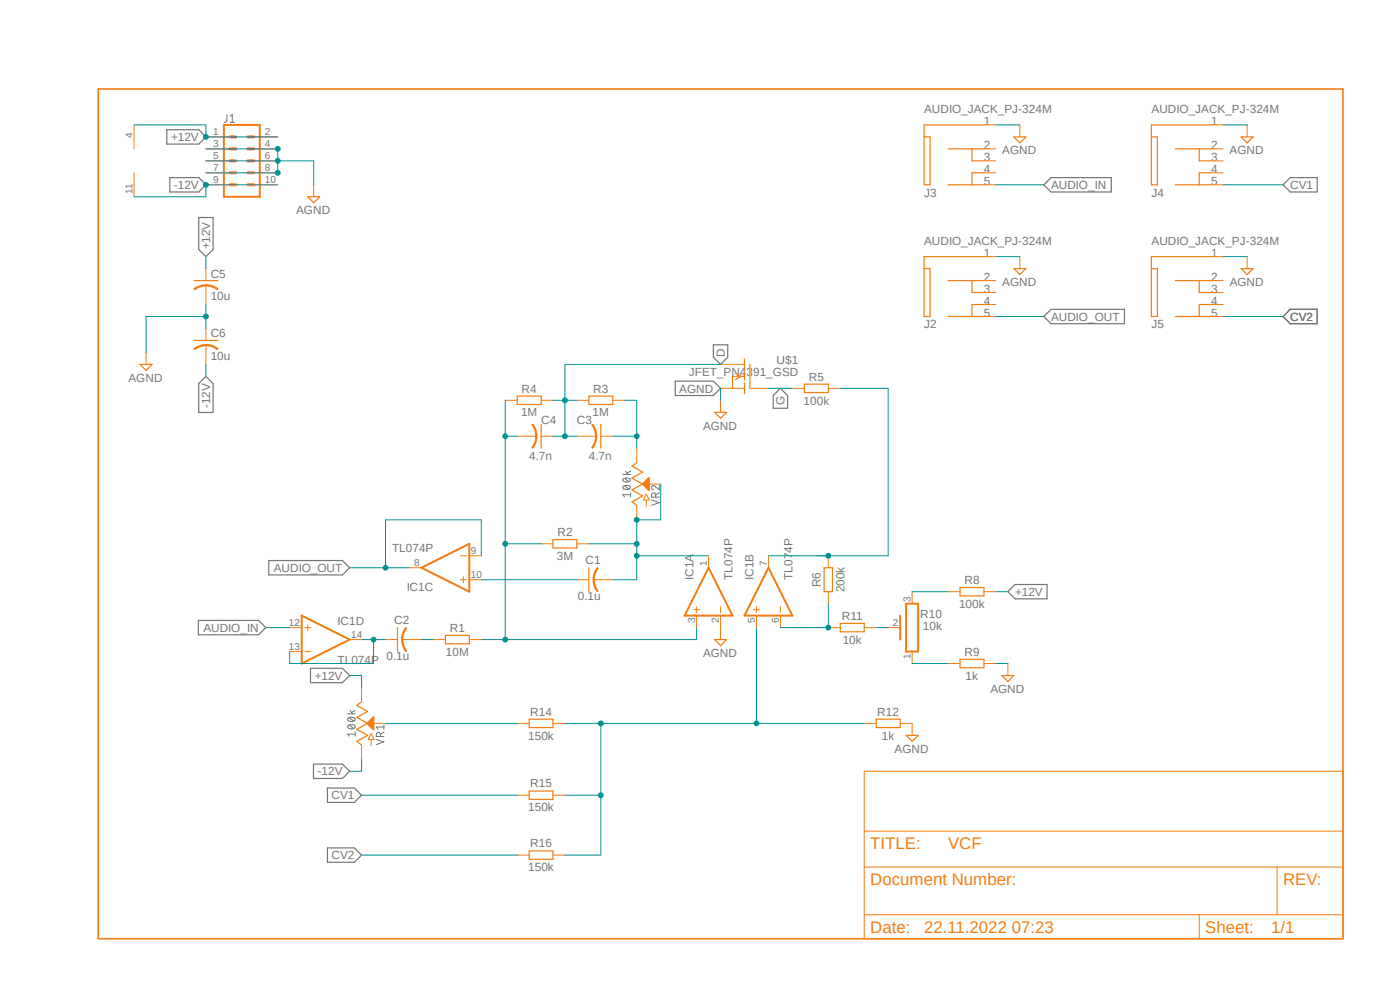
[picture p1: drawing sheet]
<svg xmlns="http://www.w3.org/2000/svg" width="297mm" height="210mm" viewBox="0 0 297 210" stroke-linecap="round" stroke-linejoin="round" font-family="sans-serif">
<path d="M20.3 18.6l264.9 181.1M285.2 18.6l-264.9 181.1" fill="none" stroke="#fff" stroke-width=".21"/>
<g fill="none" stroke="#757575" stroke-width=".21">
<path d="M48.1 24.3v1.4l-.5 .3M48.8 26h.9M48.8 24.7l.5-.4v1.7M132.7 99.9l.5 .8M133.8 99.9l-.8 .5M132.1 100.7h1.7M132.2 103.2l.7-.2a.58 .58 0 0 1 .8 .6l-.8 .2a.56 .56 0 0 1-.7-.6zM132.2 101.6l.7-.2a.58 .58 0 0 1 .8 .6l-.5 .2h-.6l-.4-.2zM132.5 103l.9 .8M132.5 101.5l.9 .7M133.8 104.9h-1.7l.4 .5M133.8 104.5v.9"/>
<path d="M138.2 106.1l1.7 .5-1.7 .6M139.1 105.5v-.5a.45 .45 0 0 0-.2-.4 .45 .45 0 0 0-.5 0l-.2 .9h1.7M139.9 103v.9l-1-.8a.46 .46 0 0 0-.7 .2 .46 .46 0 0 0 .4 .6M139.9 104.6l-.8 .3M73.7 151.4h1.7M73.8 154l.7-.3a.58 .58 0 0 1 .8 .6l-.2 .2a.96 .96 0 0 1-1.4-.3zM73.8 152.4l.2-.1a.96 .96 0 0 1 1.4 .3 .93 .93 0 0 1-1.7 0zM74.1 153.8l.9 .7M74.1 152.2l.9 .8M74.3 150.7l.5 .7M75.4 155.7h-1.7l.4 .5M75.4 155.3v.9"/>
<path d="M75.4 150.7l-.8 .4M79.8 156.9l1.6 .5-1.6 .5M80.7 156.3v-.5a.45 .45 0 0 0-.3-.4 .45 .45 0 0 0-.5 .2l-.1 .7h1.6M81.4 155.3l-.7 .4M81.4 154.2h-1.6l.4 .5M81.4 153.8v.9"/>
</g>
<g fill="none" stroke="#757575" stroke-width=".25">
<path d="M35.4 27.5h6.8l1.5 1.5-1.5 1.6h-6.8zM36 37.7h6.2l1.5 1.5-1.5 1.5h-6.2zM223 37.7h12.8v3h-12.8l-1.6-1.5zM272.2 39.2l1.5-1.5h5.7v3h-5.7zM42.2 46.1h3v6.8l-1.5 1.5-1.5-1.5zM151.3 73.2h3.1v2.6l-1.5 1.5-1.6-1.5zM223 65.6h15.5v3.1h-15.5l-1.6-1.6zM272.2 67.1l1.5-1.5h5.7v3.1h-5.7zM42.2 81.4l1.5-1.6 1.5 1.6v6.1h-3zM143.3 80.9h8l1.6 1.5-1.6 1.5h-8zM165.6 82.4l1.5 1.5v2.7h-3.1v-2.7zM57 118.9h15.6l1.6 1.5-1.6 1.6h-15.6z"/>
<path d="M42.1 131.6h12.8l1.5 1.5-1.5 1.6h-12.8zM213.8 125.5l1.5-1.5h6.8v3h-6.8zM65.9 141.8h6.7l1.6 1.5-1.6 1.5h-6.7zM66.5 162.1h6.1l1.6 1.5-1.6 1.5h-6.1zM69.5 179.9h5.7l1.5 1.5-1.5 1.5h-5.7zM69.5 167.2h5.7l1.5 1.5-1.5 1.5h-5.7z"/>
</g>
<path d="M124.9 120.4v5.1" fill="none" stroke="#f57c10" stroke-width=".25"/>
<path d="M125.9 123h1.6" fill="none" stroke="#f57c10" stroke-width=".21"/>
<path d="M126.7 120.4l.2 .2a3.8 3.8 0 0 0-.8 2.4h-.3a4 4 0 0 1 .9-2.6z" fill-rule="evenodd" fill="#f57c10"/>
<path d="M126.7 120.4l.2 .2a3.8 3.8 0 0 0-.8 2.4h-.3a4 4 0 0 1 .9-2.6z" fill="none" stroke="#f57c10" stroke-width=".21"/>
<path d="M125.8 123h.3a3.8 3.8 0 0 0 .8 2.4l-.2 .1a3.6 3.6 0 0 1-.9-2.5z" fill-rule="evenodd" fill="#f57c10"/>
<path d="M85.3 135.7h1.6M122.4 123h2.5M125.8 123h.3a3.8 3.8 0 0 0 .8 2.4l-.2 .1a3.6 3.6 0 0 1-.9-2.5zM127.5 123h2.5" fill="none" stroke="#f57c10" stroke-width=".21"/>
<path d="M84.3 133.1v5.1" fill="none" stroke="#f57c10" stroke-width=".25"/>
<path d="M86.1 133.1l.2 .2a3.8 3.8 0 0 0-.9 2.4h-.2a4 4 0 0 1 .9-2.6z" fill-rule="evenodd" fill="#f57c10"/>
<path d="M86.1 133.1l.2 .2a3.8 3.8 0 0 0-.9 2.4h-.2a4 4 0 0 1 .9-2.6z" fill="none" stroke="#f57c10" stroke-width=".21"/>
<path d="M85.2 135.7h.3a4.1 4.1 0 0 0 .8 2.4l-.2 .1-.2-.2a3.7 3.7 0 0 1-.7-2.3z" fill-rule="evenodd" fill="#f57c10"/>
<path d="M124.9 92.5h1.5M114.8 115.4h2.5M122.4 115.4h2.5M81.8 135.7h2.5M85.2 135.7h.3a4.1 4.1 0 0 0 .8 2.4l-.2 .1-.2-.2a3.7 3.7 0 0 1-.7-2.3zM86.9 135.7h2.5M91.9 135.7h2.6M99.6 135.7h2.5M152.9 133.1v2.6" fill="none" stroke="#f57c10" stroke-width=".21"/>
<path d="M127.5 90v5.1M117.3 114.5h5.1v1.7h-5.1zM94.5 134.8h5.1v1.8h-5.1zM151.6 135.7h2.5l-1.2 1.2z" fill="none" stroke="#f57c10" stroke-width=".25"/>
<path d="M126.4 92.5h.2a4 4 0 0 1-.9 2.6l-.2-.1a3.8 3.8 0 0 0 .9-2.5z" fill-rule="evenodd" fill="#f57c10"/>
<path d="M126.4 92.5h.2a4 4 0 0 1-.9 2.6l-.2-.1a3.8 3.8 0 0 0 .9-2.5z" fill="none" stroke="#f57c10" stroke-width=".21"/>
<path d="M125.5 90.1l.2-.1a3.4 3.4 0 0 1 .9 2.5h-.3a3.5 3.5 0 0 0-.8-2.4z" fill-rule="evenodd" fill="#f57c10"/>
<path d="M112.3 92.5h1.5M122.4 92.5h2.5M125.5 90.1l.2-.1a3.4 3.4 0 0 1 .9 2.5h-.3a3.5 3.5 0 0 0-.8-2.4zM127.5 92.5h2.5" fill="none" stroke="#f57c10" stroke-width=".21"/>
<path d="M114.8 90v5.1" fill="none" stroke="#f57c10" stroke-width=".25"/>
<path d="M113.7 92.5h.2a4 4 0 0 1-.9 2.6l-.2-.1a3.8 3.8 0 0 0 .9-2.5z" fill-rule="evenodd" fill="#f57c10"/>
<path d="M113.7 92.5h.2a4 4 0 0 1-.9 2.6l-.2-.1a3.8 3.8 0 0 0 .9-2.5z" fill="none" stroke="#f57c10" stroke-width=".21"/>
<path d="M112.8 90.1l.2-.1a3.6 3.6 0 0 1 .9 2.5h-.2a3.8 3.8 0 0 0-.9-2.4z" fill-rule="evenodd" fill="#f57c10"/>
<g fill="none" stroke="#f57c10" stroke-width=".21">
<path d="M43.7 39.2h5.1M43.7 36.7h5.1M43.7 34.1h5.1M43.7 31.6h5.1M43.7 29h5.1M53.8 39.2h5.1M53.8 36.7h5.1M53.8 34.1h5.1M53.8 31.6h5.1M53.8 29h5.1M66.5 39.2v2.5M43.7 60.5v1.6"/>
<path d="M107.2 84.9h2.5M109.7 92.5h2.6M112.8 90.1l.2-.1a3.6 3.6 0 0 1 .9 2.5h-.2a3.8 3.8 0 0 0-.9-2.4zM114.8 92.5h2.5M114.8 84.9h2.5M122.4 84.9h2.5M130 84.9h2.5M152.9 84.9v2.6M168.1 82.4h2.5M175.7 82.4h2.6M175.7 117.9v2.5M175.7 125.5v2.6"/>
<path d="M175.7 133.1h2.6M183.3 133.1h2.6M188.4 133.1h2.6M193.5 125.5v2.6M193.5 138.2v2.6M201.1 125.5h2.6M208.7 125.5h2.6M109.7 153.5h2.6M117.3 153.5h2.5M183.3 153.5h2.6M191 153.5h2.5v2.5M201.1 140.8h2.6"/>
<path d="M208.7 140.8h2.6M213.8 140.8v2.5M109.7 168.7h2.6M117.3 168.7h2.5M109.7 181.4h2.6M117.3 181.4h2.5"/>
</g>
<g fill="none" stroke="#f57c10" stroke-width=".25">
<path d="M41.1 59.5h5.1M65.3 41.7h2.5l-1.3 1.3zM109.7 84h5.1v1.8h-5.1zM124.9 84h5.1v1.8h-5.1zM151.6 87.5h2.5l-1.2 1.2zM170.6 81.5h5.1v1.8h-5.1zM174.8 120.4h1.8v5.1h-1.8zM178.3 132.2h5v1.8h-5zM203.7 124.6h5v1.8h-5zM203.7 139.9h5v1.7h-5zM112.3 152.6h5v1.7h-5zM185.9 152.6h5.1v1.7h-5.1z"/>
<path d="M192.2 156h2.6l-1.3 1.3zM212.6 143.3h2.5l-1.3 1.3zM112.3 167.8h5v1.8h-5zM112.3 180.5h5v1.8h-5z"/>
</g>
<path d="M47.5 26.5h7.6v15.2h-7.6zM191 130.6v5.1M192.2 128.1h2.6v10.1h-2.6z" fill="none" stroke="#f57c10" stroke-width=".42"/>
<path d="M48.8 34.1h1.2M48.8 36.7h1.2M48.8 39.2h1.2M48.8 29h1.2M48.8 31.6h1.2M52.6 34.1h1.2M52.6 36.7h1.2M52.6 39.2h1.2M52.6 29h1.2M52.6 31.6h1.2" fill="none" stroke="#f57c10" stroke-width=".64"/>
<path d="M43.7 60.4a3.8 3.8 0 0 1 2.6 .9l-.2 .2a4.1 4.1 0 0 0-2.4-.8z" fill-rule="evenodd" fill="#f57c10"/>
<path d="M43.7 60.4a3.8 3.8 0 0 1 2.6 .9l-.2 .2a4.1 4.1 0 0 0-2.4-.8z" fill="none" stroke="#f57c10" stroke-width=".21"/>
<path d="M41.1 61.3l1.6-.8 1-.1v.3a3.9 3.9 0 0 0-2.4 .8z" fill-rule="evenodd" fill="#f57c10"/>
<path d="M43.7 57v2.5M41.1 61.3l1.6-.8 1-.1v.3a3.9 3.9 0 0 0-2.4 .8zM43.7 62.1v2.5M43.7 73.2v1.6" fill="none" stroke="#f57c10" stroke-width=".21"/>
<path d="M41.1 72.2h5.1" fill="none" stroke="#f57c10" stroke-width=".25"/>
<path d="M43.7 73.1a4.2 4.2 0 0 1 2.6 .9l-.2 .2a3.8 3.8 0 0 0-2.4-.9z" fill-rule="evenodd" fill="#f57c10"/>
<path d="M43.7 73.1a4.2 4.2 0 0 1 2.6 .9l-.2 .2a3.8 3.8 0 0 0-2.4-.9z" fill="none" stroke="#f57c10" stroke-width=".21"/>
<path d="M41.1 74l.3-.3a3.7 3.7 0 0 1 2.3-.6v.3a3.9 3.9 0 0 0-2.4 .8z" fill-rule="evenodd" fill="#f57c10"/>
<path d="M31 74.8v2.5M41.1 74l.3-.3a3.7 3.7 0 0 1 2.3-.6v.3a3.9 3.9 0 0 0-2.4 .8zM43.7 69.7v2.5M43.7 74.8v2.5M76.7 145.8v3.1M76.7 158v3.1M78.7 155.6l.7 1.3h-1.3zM78.7 156.9v1.3M79.2 153.5h2.6" fill="none" stroke="#f57c10" stroke-width=".21"/>
<path d="M29.7 77.3h2.6l-1.3 1.3zM76.7 148.9l-1 .7 2.3 1.3-2.3 1.3 2.3 1.3-2.3 1.2 2.3 1.3-2.3 1.3 1 .7" fill="none" stroke="#f57c10" stroke-width=".25"/>
<path d="M79.2 152.1h.1v2.7l-.1 .1-1.4-1.4z" fill-rule="evenodd" fill="#f57c10"/>
<path d="M135.1 95.1v3M135.1 107.2v3.1M137.1 104.8l.7 1.3h-1.3zM137.1 106.1v1.3M137.6 102.7h2.6M79.2 152.1h.1v2.7l-.1 .1-1.4-1.4z" fill="none" stroke="#f57c10" stroke-width=".21"/>
<path d="M135.1 98.1l-1 .8 2.3 1.3-2.3 1.2 2.3 1.3-2.3 1.2 2.3 1.3-2.3 1.3 1 .7" fill="none" stroke="#f57c10" stroke-width=".25"/>
<path d="M137.6 101.3h.2v2.7l-.2 .1-1.4-1.4z" fill-rule="evenodd" fill="#f57c10"/>
<g fill="none" stroke="#f57c10" stroke-width=".21">
<path d="M28.4 26.5v5.1M28.4 36.7v5M208.7 26.5h2.6M208.7 36.7h2.6M208.7 39.2h2.6M208.7 31.6h2.6M208.7 34.1h2.6M216.4 26.5v2.5M257 26.5h2.5M257 36.7h2.5M257 39.2h2.5M257 31.6h2.5"/>
<path d="M257 34.1h2.5M264.6 26.5v2.5M208.7 54.4h2.6M208.7 59.5h2.6M216.4 54.4v2.6M257 54.4h2.5M257 59.5h2.5M264.6 54.4v2.6M152.9 77.3h5M157.9 79.8h-2.5v2.6M208.7 64.6h2.6M208.7 67.1h2.6"/>
<path d="M208.7 62.1h2.6M257 64.6h2.5M257 67.1h2.5M257 62.1h2.5M152.9 82.4h5M159.2 82.4h3.8M97.7 117.9h1.2M99.6 117.9h2.5M137.6 101.3h.2v2.7l-.2 .1-1.4-1.4zM150.3 117.9v2.5M163 117.9v2.5M61.5 133.1h2.5"/>
<path d="M61.5 138.2h2.5M64.6 133.1h1.3M64.6 138.2h1.3M65.3 132.5v1.3M74.2 135.7h2.5M86.9 120.4h2.5M97.7 123h1.2M98.3 122.3v1.3M99.6 123h2.5M147.2 129.3h1.2M147.8 128.7v1.3M147.8 130.6v2.5"/>
<path d="M152.9 128.7v1.3M152.9 130.6v2.5M159.9 129.3h1.2M160.5 128.7v1.3M160.5 130.6v2.5M165.6 128.7v1.3M165.6 130.6v2.5M183.3 163.6h101.6v35.5h-101.6zM183.3 176.3h101.6M183.3 183.9h101.6M183.3 194.1h101.6M254.4 194.1v5"/>
<path d="M270.9 183.9v10.2"/>
</g>
<g fill="none" stroke="#f57c10" stroke-width=".25">
<path d="M201.1 31.6h7.6M201.1 39.2h7.6M206.2 31.6v2.5h2.5M208.7 26.5h-12.7v12.7h1.3v-10.2h-1.3M208.7 36.7h-2.5v2.5M215.1 29h2.5l-1.2 1.3zM249.3 31.6h7.7M249.3 39.2h7.7M254.4 31.6v2.5h2.6M257 26.5h-12.7v12.7h1.2v-10.2h-1.2M257 36.7h-2.6v2.5M263.3 29h2.6l-1.3 1.3z"/>
<path d="M201.1 59.5h7.6M206.2 59.5v2.6h2.5M208.7 54.4h-12.7v12.7h1.3v-10.1h-1.3M215.1 57h2.5l-1.2 1.3zM249.3 59.5h7.7M254.4 59.5v2.6h2.6M257 54.4h-12.7v12.7h1.2v-10.1h-1.2M263.3 57h2.6l-1.3 1.3zM156 79.2l1.3 .6-1.3 .7M157.9 76.2v2.2M157.9 79.1v1.5M159.1 77.3v5.1"/>
<path d="M201.1 67.1h7.6M208.7 64.6h-2.5v2.5M249.3 67.1h7.7M257 64.6h-2.6v2.5M157.9 81.2v2.3"/>
</g>
<path d="M64 130.6l10.2 5.1-10.2 5.1zM89.4 120.4l10.2-5v10.1zM150.3 120.4l5.1 10.2h-10.2zM163 120.4l5.1 10.2h-10.2z" fill="none" stroke="#f57c10" stroke-width=".42"/>
<path d="M20.8 18.9h264.1v180.2h-264.1z" fill="none" stroke="#f57c10" stroke-width=".34"/>
<path d="M107.2 84.9v50.8M107.2 92.5h2.5M107.2 115.4h7.6M89.4 135.7h2.5M102.1 135.7h45.7" fill="none" stroke="#009292" stroke-width=".21"/>
<circle cx="107.2" cy="135.7" r=".51" fill="#009292"/>
<circle cx="107.2" cy="135.7" r=".51" fill="none" stroke="#009292" stroke-width=".21"/>
<circle cx="107.2" cy="92.5" r=".51" fill="#009292"/>
<circle cx="107.2" cy="92.5" r=".51" fill="none" stroke="#009292" stroke-width=".21"/>
<circle cx="107.2" cy="115.4" r=".51" fill="#009292"/>
<g fill="none" stroke="#009292" stroke-width=".21">
<path d="M117.3 92.5h5.1M117.3 84.9h5.1M119.8 84.9v7.6M147.8 133.1v2.6"/>
<circle cx="107.2" cy="115.4" r=".51"/>
</g>
<circle cx="119.8" cy="92.5" r=".51" fill="#009292"/>
<circle cx="119.8" cy="92.5" r=".51" fill="none" stroke="#009292" stroke-width=".21"/>
<circle cx="119.8" cy="84.9" r=".51" fill="#009292"/>
<g fill="none" stroke="#009292" stroke-width=".21">
<path d="M152.9 77.3h-33.1v7.6M124.9 115.4h10.2M135.1 117.9h15.2M140.2 102.7v7.6h-5.1v12.7h-5.1"/>
<circle cx="119.8" cy="84.9" r=".51"/>
</g>
<circle cx="135.1" cy="110.3" r=".51" fill="#009292"/>
<circle cx="135.1" cy="110.3" r=".51" fill="none" stroke="#009292" stroke-width=".21"/>
<circle cx="135.1" cy="115.4" r=".51" fill="#009292"/>
<circle cx="135.1" cy="115.4" r=".51" fill="none" stroke="#009292" stroke-width=".21"/>
<circle cx="135.1" cy="117.9" r=".51" fill="#009292"/>
<g fill="none" stroke="#009292" stroke-width=".21">
<path d="M43.7 34.1h22.8v5.1M211.3 140.8h2.5"/>
<circle cx="135.1" cy="117.9" r=".51"/>
</g>
<circle cx="58.9" cy="34.1" r=".51" fill="#009292"/>
<g fill="none" stroke="#009292" stroke-width=".21">
<path d="M43.7 31.6h15.2v2.5"/>
<circle cx="58.9" cy="34.1" r=".51"/>
</g>
<circle cx="58.9" cy="31.6" r=".51" fill="#009292"/>
<g fill="none" stroke="#009292" stroke-width=".21">
<path d="M58.9 34.1v2.6h-15.2"/>
<circle cx="58.9" cy="31.6" r=".51"/>
</g>
<circle cx="58.9" cy="36.7" r=".51" fill="#009292"/>
<g fill="none" stroke="#009292" stroke-width=".21">
<path d="M43.7 64.6v5.1M43.7 67.1h-12.7v7.7"/>
<circle cx="58.9" cy="36.7" r=".51"/>
</g>
<circle cx="43.7" cy="67.1" r=".51" fill="#009292"/>
<g fill="none" stroke="#009292" stroke-width=".21">
<path d="M211.3 26.5h5.1M259.5 26.5h5.1M211.3 54.4h5.1M259.5 54.4h5.1M130 92.5h5.1M132.5 84.9h2.6v10.2M152.9 82.4v2.5"/>
<circle cx="43.7" cy="67.1" r=".51"/>
</g>
<circle cx="135.1" cy="92.5" r=".51" fill="#009292"/>
<g fill="none" stroke="#009292" stroke-width=".21">
<path d="M178.3 82.4h10.1v35.5h-25.4"/>
<circle cx="135.1" cy="92.5" r=".51"/>
</g>
<circle cx="175.7" cy="117.9" r=".51" fill="#009292"/>
<g fill="none" stroke="#009292" stroke-width=".21">
<path d="M160.5 133.1v20.4M119.8 153.5h63.5M127.5 153.5v27.9h-7.7M119.8 168.7h7.7"/>
<circle cx="175.7" cy="117.9" r=".51"/>
</g>
<circle cx="160.5" cy="153.5" r=".51" fill="#009292"/>
<circle cx="160.5" cy="153.5" r=".51" fill="none" stroke="#009292" stroke-width=".21"/>
<circle cx="127.5" cy="153.5" r=".51" fill="#009292"/>
<circle cx="127.5" cy="153.5" r=".51" fill="none" stroke="#009292" stroke-width=".21"/>
<circle cx="127.5" cy="168.7" r=".51" fill="#009292"/>
<g fill="none" stroke="#009292" stroke-width=".21">
<path d="M175.7 128.1v5h-10.1"/>
<circle cx="127.5" cy="168.7" r=".51"/>
</g>
<circle cx="175.7" cy="133.1" r=".51" fill="#009292"/>
<g fill="none" stroke="#009292" stroke-width=".21">
<path d="M259.5 67.1h12.7M76.7 135.7h5.1M79.2 135.7v5.1h-17.7v-2.6M185.9 133.1h2.5M193.5 125.5h7.6M81.8 153.5h27.9M193.5 140.8h7.6M76.7 181.4h33"/>
<circle cx="175.7" cy="133.1" r=".51"/>
</g>
<circle cx="79.2" cy="135.7" r=".51" fill="#009292"/>
<g fill="none" stroke="#009292" stroke-width=".21">
<path d="M58.9 39.2h-15.2v2.5h-15.3M211.3 39.2h10.1M56.4 133.1h5.1M76.7 161.1v2.5h-2.5"/>
<circle cx="79.2" cy="135.7" r=".51"/>
</g>
<circle cx="43.7" cy="39.2" r=".51" fill="#009292"/>
<g fill="none" stroke="#009292" stroke-width=".21">
<path d="M28.4 26.5h15.3v2.5h15.2M43.7 77.3v2.5M211.3 125.5h2.5M74.2 143.3h2.5v2.5"/>
<circle cx="43.7" cy="39.2" r=".51"/>
</g>
<circle cx="43.7" cy="29" r=".51" fill="#009292"/>
<g fill="none" stroke="#009292" stroke-width=".21">
<path d="M259.5 39.2h12.7M43.7 54.4v2.6M102.1 117.9v-7.6h-20.3v10.1M74.2 120.4h12.7M102.1 123h20.3M76.7 168.7h33"/>
<circle cx="43.7" cy="29" r=".51"/>
</g>
<circle cx="81.8" cy="120.4" r=".51" fill="#009292"/>
<g fill="none" stroke="#009292" stroke-width=".21">
<path d="M211.3 67.1h10.1M163 82.4h5.1"/>
<circle cx="81.8" cy="120.4" r=".51"/>
</g>
<g font-size="3.6" fill="#f57c10">
<text x="184.6" y="180.1">TITLE:</text>
<text x="201.1" y="180.1">VCF</text>
<text x="184.6" y="187.8">Document Number:</text>
<text x="272.2" y="187.8">REV:</text>
<text x="184.6" y="197.9">Date:</text>
<text x="196" y="197.9">22.11.2022 07:23</text>
<text x="255.7" y="197.9">Sheet:</text>
<text x="269.7" y="197.9">1/1</text>
</g>
<g font-size="2.5" fill="#757575">
<text x="196" y="24">AUDIO_JACK_PJ-324M</text>
<text x="244.3" y="24">AUDIO_JACK_PJ-324M</text>
<text x="36.3" y="29.9">+12V</text>
<text x="208.7" y="26.5">1</text>
<text x="257" y="26.5">1</text>
<text x="208.7" y="31.6">2</text>
<text x="208.7" y="34.1">3</text>
<text x="212.6" y="32.7">AGND</text>
<text x="257" y="31.6">2</text>
<text x="257" y="34.1">3</text>
<text x="260.9" y="32.7">AGND</text>
<text x="36.9" y="40.1">-12V</text>
<text x="196" y="41.7">J3</text>
<text x="208.7" y="36.7">4</text>
<text x="208.7" y="39.2">5</text>
<text x="223" y="40.1">AUDIO_IN</text>
<text x="244.3" y="41.7">J4</text>
<text x="257" y="36.7">4</text>
<text x="257" y="39.2">5</text>
<text x="273.7" y="40.1">CV1</text>
<text x="62.8" y="45.4">AGND</text>
<text x="44.6" y="52.9" transform="rotate(-90 44.6 52.9)">+12V</text>
<text x="196" y="51.9">AUDIO_JACK_PJ-324M</text>
<text x="244.3" y="51.9">AUDIO_JACK_PJ-324M</text>
<text x="44.7" y="58.9">C5</text>
<text x="208.7" y="54.4">1</text>
<text x="208.7" y="59.5">2</text>
<text x="257" y="54.4">1</text>
<text x="257" y="59.5">2</text>
<text x="44.7" y="63.7">10u</text>
<text x="208.7" y="62.1">3</text>
<text x="208.7" y="64.6">4</text>
<text x="212.6" y="60.7">AGND</text>
<text x="257" y="62.1">3</text>
<text x="257" y="64.6">4</text>
<text x="260.9" y="60.7">AGND</text>
<text x="44.7" y="71.6">C6</text>
<text x="196" y="69.7">J2</text>
<text x="208.7" y="67.1">5</text>
<text x="223" y="68">AUDIO_OUT</text>
<text x="244.3" y="69.7">J5</text>
<text x="257" y="67.1">5</text>
<text x="273.7" y="68">CV2</text>
<text x="44.7" y="76.4">10u</text>
<text x="153.8" y="75.8" transform="rotate(-90 153.8 75.8)">D</text>
<text x="164.8" y="77.3">U$1</text>
<text x="27.3" y="81">AGND</text>
<text x="110.7" y="83.3">R4</text>
<text x="125.9" y="83.3">R3</text>
<text x="144.1" y="83.3">AGND</text>
<text x="146.1" y="79.8">JFET_PN4391_GSD</text>
<text x="171.6" y="80.7">R5</text>
<text x="44.6" y="86.7" transform="rotate(-90 44.6 86.7)">-12V</text>
<text x="110.5" y="88.4">1M</text>
<text x="125.7" y="88.4">1M</text>
<text x="166.5" y="85.9" transform="rotate(-90 166.5 85.9)">G</text>
<text x="170.5" y="85.8">100k</text>
<text x="114.8" y="90">C4</text>
<text x="122.4" y="90">C3</text>
<text x="149.1" y="91.1">AGND</text>
<text x="112.3" y="97.6">4.7n</text>
<text x="124.9" y="97.6">4.7n</text>
<text x="118.3" y="113.7">R2</text>
<text x="83.2" y="117.1">TL074P</text>
<text x="118.2" y="118.8">3M</text>
<text x="124.2" y="119.7">C1</text>
<text x="58.1" y="121.3">AUDIO_OUT</text>
<text x="86.3" y="125.4">IC1C</text>
<text x="147.2" y="123" transform="rotate(-90 147.2 123)">IC1A</text>
<text x="155.4" y="123" transform="rotate(-90 155.4 123)">TL074P</text>
<text x="159.9" y="123" transform="rotate(-90 159.9 123)">IC1B</text>
<text x="168.1" y="123" transform="rotate(-90 168.1 123)">TL074P</text>
<text x="174.1" y="124.6" transform="rotate(-90 174.1 124.6)">R6</text>
<text x="179.2" y="125.7" transform="rotate(-90 179.2 125.7)">200k</text>
<text x="204.6" y="123.9">R8</text>
<text x="122.6" y="127.3">0.1u</text>
<text x="178.6" y="131.5">R11</text>
<text x="195.2" y="131.1">R10</text>
<text x="203.5" y="128.9">100k</text>
<text x="215.4" y="126.4">+12V</text>
<text x="43.1" y="134">AUDIO_IN</text>
<text x="71.6" y="132.5">IC1D</text>
<text x="83.7" y="132.4">C2</text>
<text x="95.4" y="134">R1</text>
<text x="178.8" y="136.6">10k</text>
<text x="195.8" y="133.6">10k</text>
<text x="71.6" y="140.8">TL074P</text>
<text x="82" y="140">0.1u</text>
<text x="94.6" y="139.1">10M</text>
<text x="149.1" y="139.4">AGND</text>
<text x="204.6" y="139.1">R9</text>
<text x="66.8" y="144.2">+12V</text>
<text x="204.9" y="144.2">1k</text>
<text x="210.1" y="147">AGND</text>
<text x="112.5" y="151.8">R14</text>
<text x="186.1" y="151.8">R12</text>
<text x="112.1" y="156.9">150k</text>
<text x="187.1" y="156.9">1k</text>
<text x="189.8" y="159.7">AGND</text>
<text x="67.4" y="164.5">-12V</text>
<text x="112.5" y="167">R15</text>
<text x="70.3" y="169.6">CV1</text>
<text x="112.1" y="172.1">150k</text>
<text x="112.5" y="179.8">R16</text>
<text x="70.3" y="182.3">CV2</text>
<text x="112.1" y="184.8">150k</text>
</g>
<g font-size="2.1" fill="#757575">
<text x="28.1" y="29.3" transform="rotate(-90 28.1 29.3)">4</text>
<text x="45.3" y="28.7">1</text>
<text x="56.2" y="28.7">2</text>
<text x="45.3" y="33.8">5</text>
<text x="45.3" y="31.2">3</text>
<text x="56.2" y="33.8">6</text>
<text x="56.2" y="31.2">4</text>
<text x="28.1" y="41.2" transform="rotate(-90 28.1 41.2)">11</text>
<text x="45.3" y="38.9">9</text>
<text x="45.3" y="36.3">7</text>
<text x="56.2" y="38.9">10</text>
<text x="56.2" y="36.3">8</text>
<text x="99.9" y="117.6">9</text>
<text x="87.8" y="120.1">8</text>
<text x="99.9" y="122.6">10</text>
<text x="150" y="120.1" transform="rotate(-90 150 120.1)">1</text>
<text x="162.7" y="120.1" transform="rotate(-90 162.7 120.1)">7</text>
<text x="193.2" y="127.7" transform="rotate(-90 193.2 127.7)">3</text>
<text x="61.3" y="137.9">13</text>
<text x="61.3" y="132.8">12</text>
<text x="74.5" y="135.3">14</text>
<text x="147.4" y="132.2" transform="rotate(-90 147.4 132.2)">3</text>
<text x="152.5" y="132.2" transform="rotate(-90 152.5 132.2)">2</text>
<text x="160.1" y="132.2" transform="rotate(-90 160.1 132.2)">5</text>
<text x="165.2" y="132.2" transform="rotate(-90 165.2 132.2)">6</text>
<text x="189.4" y="132.8">2</text>
<text x="193.2" y="139.8" transform="rotate(-90 193.2 139.8)">1</text>
</g>
</svg>
